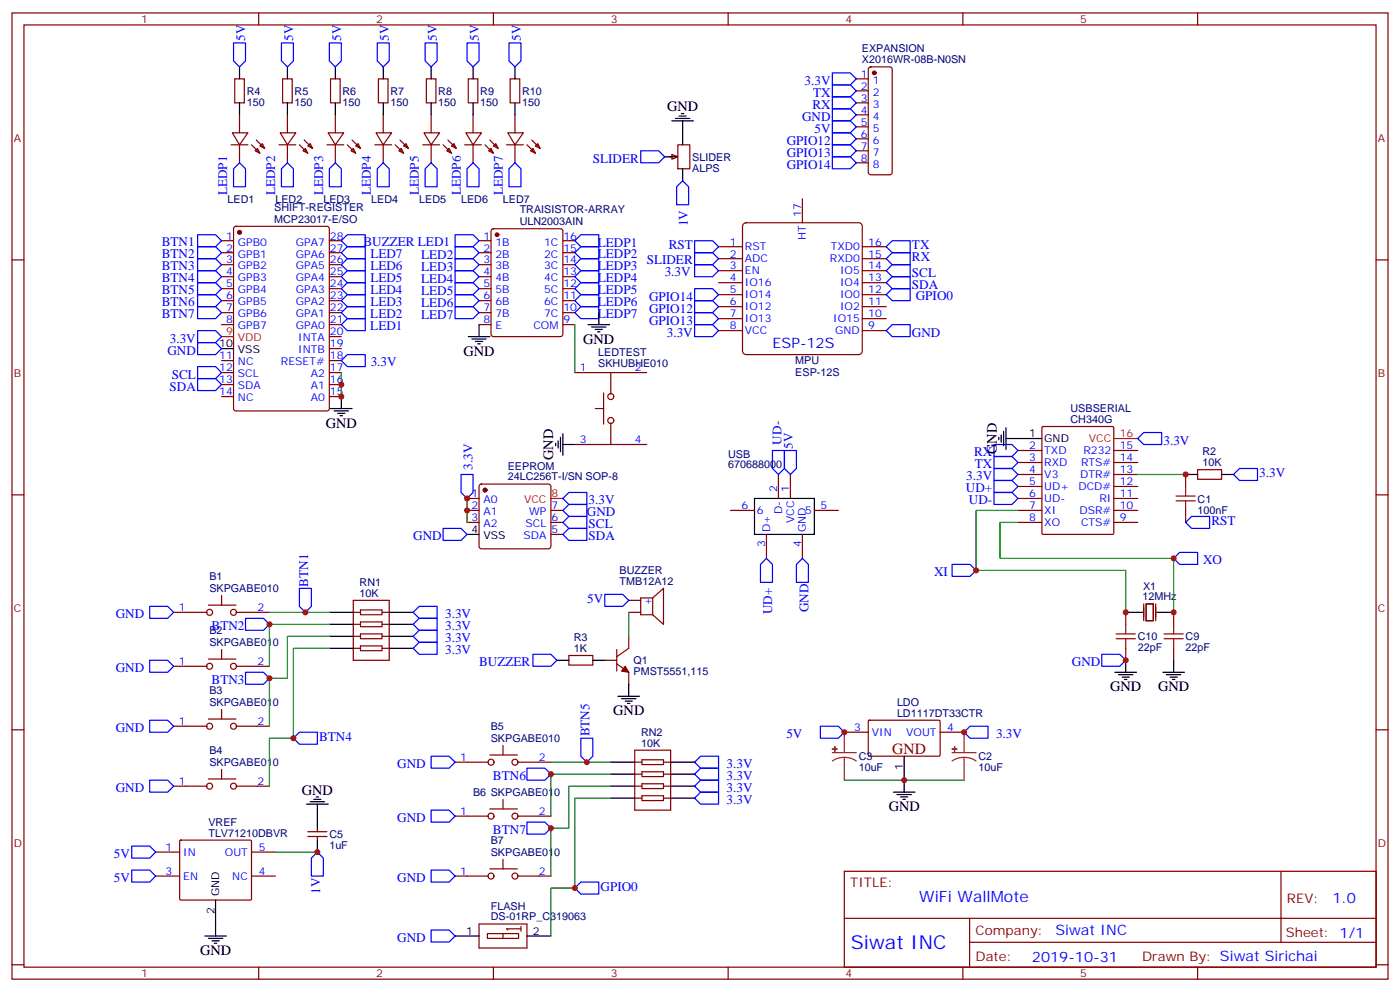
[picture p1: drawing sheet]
<svg xmlns="http://www.w3.org/2000/svg" width="412mm" height="292mm" viewBox="0 0 412 292" stroke-linecap="round" stroke-linejoin="round" font-family="sans-serif">
<g fill="none" stroke="#870000" stroke-width=".35">
<path d="M3.5 3.8h405.4v284.3h-405.4zM7.1 7.3h398.2v277.3h-398.2zM76.2 3.8v3.5M145.3 3.8v3.5M214.5 3.8v3.5M283.6 3.8v3.5M352.8 3.8v3.5M197.2 46.1h1.8M199.7 42.6h3.5v7.1h-3.5zM236.4 58.5v7M3.5 76.5h3.6M65.3 70.8h3.5"/>
<path d="M65.3 74.4h3.5M65.3 77.9h3.5M69 66.8l.5-.2h26.8l.7 .4v53.2l-.4 .7h-27.1l-.7-.4v-53.2zM97 70.8h3.5M97 74.4h3.5M97 77.9h3.5M141.1 70.8h3.5M141.1 74.4h3.5M141.1 77.9h3.5M144.9 67.5l.4-.2h19.8l.7 .4v30.7l-.5 .6-20 .1-.6-.5-.1-30.6zM165.8 70.8h3.5M165.8 74.4h3.5"/>
<path d="M165.8 77.9h3.5M211.7 72.6h7M211.7 76.1h7M211.7 79.7h7M219 66l.8-.5h33.1l.9 .5 .2 .6v36.7l-.5 .8-.6 .3h-33.1l-.9-.5-.2-.6v-36.7zM254 72.6h7.1M254 76.1h7.1M254 79.7h7.1M405.3 76.5h3.6M65.3 81.4h3.5M65.3 84.9h3.5M65.3 88.5h3.5"/>
<path d="M65.3 92h3.5M65.3 95.5h3.5M97 81.4h3.5M97 84.9h3.5M97 88.5h3.5M97 92h3.5M97 95.5h3.5M97 99.1h3.5M141.1 81.4h3.5M141.1 84.9h3.5M141.1 88.5h3.5M141.1 92h3.5"/>
<path d="M141.1 95.5h3.5M165.8 81.4h3.5M165.8 84.9h3.5M165.8 88.5h3.5M165.8 92h3.5M165.8 95.5h3.5M211.7 83.2h7M211.7 86.7h7M211.7 90.2h7M211.7 93.8h7M211.7 97.3h7M254 83.2h7.1"/>
<path d="M254 86.7h7.1M254 90.2h7.1M254 93.8h7.1M254 97.3h7.1M65.3 106.1h3.5M65.3 109.6h3.5M65.3 113.2h3.5M65.3 116.7h3.5M97 106.1h3.5M97 109.6h3.5M97 113.2h3.5M97 116.7h3.5"/>
<path d="M97 102.6h3.5M229.3 139.6v7.1M232.8 139.6v7.1M299.9 132.6h7M299.9 136.1h7M299.9 139.6h7M307 125.7l.3-.2h20.4l.3 .2 .1 31.2-.2 .3-20.6 .1-.3-.2zM328.1 132.6h7M328.1 136.1h7M328.1 139.6h7M349.2 139.6v3.6M352.8 138.2h7v2.8h-7z"/>
<path d="M3.5 145.6h3.6M137.6 146.7h3.5M137.6 150.2h3.5M137.6 153.7h3.5M141.3 142.7l.5-.2h19.8l.5 .2 .2 .5v17.6l-.3 .5-.4 .2h-19.8l-.5-.2-.2-.5v-17.6zM162.3 150.2h3.5M162.3 153.7h3.5M162.3 157.3h3.5M215.2 150.2h7M225.8 157.3v7M236.4 157.3v7M239.9 150.2h7"/>
<path d="M299.9 146.7h7M299.9 150.2h7M299.9 153.7h7M299.9 143.2h7M328.1 146.7h7M328.1 150.2h7M328.1 153.7h7M328.1 143.2h7M349.2 150.2v3.5M405.3 145.6h3.6M185.2 176.7h3.5M192.3 176l3.1-2.9v10.6l-3.1-2.8"/>
<path d="M192.3 176v4.9M192.3 176h-3.6v4.9h3.6M336.9 177.7v5M337.6 177.7h2.1v5h-2.1zM340.4 177.7v5M178.2 194.3h3.5M181.7 195.4l3.5 2.4v3.6M181.7 191.1v6.4M185.2 180.2h3.5M185.2 187.3v3.5l-3.5 2.5M331.6 180.2v3.5M331.6 190.8v3.5"/>
<path d="M345.7 180.2v3.5M345.7 190.8v3.5M3.5 214.8h3.6M405.3 214.8h3.6M248.7 256.4h156.6v28.2h-156.6zM377.3 256.4v20.9M248.7 270.2h156.5M285.6 277.3h119.6M285.6 270.2v14.2M3.5 283.9h3.6M76.2 284.6v3.5M145.3 284.6v3.5"/>
<path d="M214.5 284.6v3.5M283.6 284.6v3.5M352.8 284.6v3.5M405.3 283.9h3.6"/>
</g>
<g fill="#870000" stroke="#870000" stroke-width=".35">
<path d="M184.1 196.1l1.1 1.7-2.1-.3z"/>
<circle cx="70.6" cy="68.4" r=".53"/>
<circle cx="146.4" cy="69.1" r=".53"/>
<circle cx="142.9" cy="144.2" r=".53"/>
</g>
<path d="M65.3 99.1h3.5M328.1 129h7M162.3 146.7h3.5" fill="none" stroke="#f00" stroke-width=".35"/>
<path d="M65.3 102.6h3.5M299.9 129h7M349.2 139.6h3.6M359.8 139.6h3.6M137.6 157.3h3.5M222.2 146.7h17.7v10.6h-17.7zM331.6 180.2h4.9M340.8 180.2h4.9" fill="none" stroke="#000" stroke-width=".35"/>
<path d="M346.4 147.4h5.7M346.4 146h5.7M349.2 143.2v2.8M349.2 147.4v2.8M328.8 188h5.6M328.8 186.5h5.6M331.6 183.7v2.8M331.6 188v2.8M342.9 188h5.6M342.9 186.5h5.6M345.7 183.7v2.8M345.7 188v2.8" fill="none" stroke="#a10000" stroke-width=".35"/>
<path d="M197.9 45.4l1.8 .7-1.8 .7z" fill="#f0f0f0" stroke="#870000" stroke-width=".35"/>
<g fill="none" stroke="#000" stroke-width=".35">
<path d="M70.6 19.7v3.5M84.7 19.7v3.5M98.8 19.7v3.5M112.9 19.7v3.5M127 19.7v3.5M139.3 19.7v3.5M151.7 19.7v3.5M70.6 30.3v3.5M84.7 30.3v3.5M98.8 30.3v3.5M112.9 30.3v3.5M127 30.3v3.5"/>
<path d="M139.3 30.3v3.5M151.7 30.3v3.5M197.9 35.6h6.4M199 34.9h4.2M200 34.1h2.1M200.7 33.4h.7M201.1 35.6v7M195.8 46.1h3.5M201.1 49.7v3.5M137.9 99.1h6.4M139 99.8h4.2M141.1 95.5v3.6"/>
<path d="M173.2 95.5h6.4M174.3 96.2h4.2M175.3 96.9h2.1M176 97.6h.7M176.4 92v3.5M100.5 116.7v3.5M140.1 100.5h2.1M140.8 101.2h.7M97.4 120.2h6.3M98.4 120.9h4.3M99.5 121.6h2.1M100.2 122.3h.7"/>
<path d="M163.7 130.5v.7M164.4 129.8v2.1M165.1 128.7v4.2M165.8 130.8h3.5M165.8 127.6v6.4M294.2 128.7v.7M294.9 128v2.1M295.6 126.9v4.3M296.3 129h3.6M296.3 125.9v6.3M97 180.2h7.1M97 183.7h7.1"/>
<path d="M97 187.3h7.1M97 190.8h7.1M114.7 180.2h7M114.7 183.7h7M114.7 187.3h7M114.7 190.8h7M164 194.3h3.6M174.6 194.3h3.6M328.4 197.8h6.4M329.5 198.5h4.2M330.6 199.2h2.1M331.3 200h.7"/>
<path d="M331.6 194.3v3.5M342.5 197.8h6.4M343.6 198.5h4.2M344.7 199.2h2.1M345.4 200h.7M345.7 194.3v3.5M182 204.9h6.4M183.1 205.6h4.2M184.1 206.3h2.2M184.9 207h.7M185.2 201.4v3.5M90.3 236.6h6.4"/>
<path d="M91.4 235.9h4.2M92.4 235.2h2.1M93.1 234.5h.7M93.5 236.6v7.1M179.9 224.3h7.1M179.9 227.8h7.1M179.9 231.4h7.1M179.9 234.9h7.1M197.6 224.3h7M197.6 227.8h7M197.6 231.4h7M197.6 234.9h7"/>
<path d="M263.2 233.1h6.3M264.2 233.8h4.3M265.3 234.5h2.1M266 235.2h.7M266.3 222.5v10.6M93.5 247.2v3.6M60.3 275.4h6.4M61.4 276.2h4.2M62.4 276.9h2.2M63.1 277.6h.8M63.5 264.9v10.5M134.1 275.4h7"/>
<path d="M155.2 275.4h7.1"/>
</g>
<g fill="none" stroke="#870000" stroke-width=".35">
<path d="M256 19.9l.5-.2h5.6l.5 .2 .2 .5v30.3l-.2 .5-.5 .2h-5.6l-.5-.2-.2-.5v-30.3zM68.4 39.1h4.6l-2.4 3.5zM69.1 23.2h2.9v7.1h-2.9zM70.6 33.8v5.3M82.5 39.1h4.6l-2.4 3.5zM83.3 23.2h2.8v7.1h-2.8zM84.7 33.8v5.3M96.7 39.1h4.5l-2.4 3.5zM97.4 23.2h2.8v7.1h-2.8zM98.8 33.8v5.3M110.8 39.1h4.6l-2.5 3.5zM111.5 23.2h2.8v7.1h-2.8z"/>
<path d="M112.9 33.8v5.3M124.9 39.1h4.6l-2.5 3.5zM125.6 23.2h2.8v7.1h-2.8zM127 33.8v5.3M137.2 39.1h4.6l-2.5 3.5zM137.9 23.2h2.9v7.1h-2.9zM139.3 33.8v5.3M149.6 39.1h4.6l-2.5 3.5zM150.3 23.2h2.8v7.1h-2.8zM151.7 33.8v5.3M252.2 23.2h3.6M252.2 26.7h3.6"/>
<path d="M252.2 30.3h3.6M252.2 33.8h3.6M252.2 37.3h3.6M68.1 42.6h4.9M70.6 42.6v5.3M74.1 42.6l2.5 2.5M75.5 41.2l2.5 2.5M75.8 43.7l.8 1.4-1.5-.7zM76.6 43l.7-.7 .7 1.4zM82.2 42.6h4.9M84.7 42.6v5.3M88.2 42.6l2.5 2.5"/>
<path d="M89.6 41.2l2.5 2.5M90 43.7l.7 1.4-1.4-.7zM90.7 43l.7-.7 .7 1.4zM96.3 42.6h4.9M98.8 42.6v5.3M102.3 42.6l2.5 2.5M103.7 41.2l2.5 2.5M104.1 43.7l.7 1.4-1.4-.7zM104.8 43l.7-.7 .7 1.4zM110.4 42.6h5M112.9 42.6v5.3M116.4 42.6l2.5 2.5"/>
<path d="M117.8 41.2l2.5 2.5M118.2 43.7l.7 1.4-1.4-.7zM118.9 43l.7-.7 .7 1.4zM124.5 42.6h5M127 42.6v5.3M130.5 42.6l2.5 2.5M131.9 41.2l2.5 2.5M132.3 43.7l.7 1.4-1.4-.7zM133 43l.7-.7 .7 1.4zM136.9 42.6h4.9M139.3 42.6v5.3M142.9 42.6l2.4 2.5"/>
<path d="M143.9 44.4l.7-.7 .7 1.4zM144.3 41.2l2.5 2.5M145.3 43l.7-.7 .8 1.4zM149.2 42.6h5M151.7 42.6v5.3M155.2 42.6l2.5 2.5M156.6 41.2l2.5 2.5M157 43.7l.7 1.4-1.4-.7zM157.7 43l.7-.7 .7 1.4zM252.2 40.9h3.6M252.2 44.4h3.6M252.2 47.9h3.6"/>
<path d="M169.3 109.6h21.2M177.8 115.6v9.2M179.9 109.6v6.4M169.3 130.8h21.2M175.3 120.2h2.5M179.9 124.5v6.3M61.4 178.1h8.1M65.3 175.3v2.8M104.1 176.7h10.6v17.6h-10.6zM106.2 179.5h6.3v1.4h-6.3zM51.2 180.2h9.8M51.2 196.1h9.8"/>
<path d="M61.4 194h8.1M65.3 191.1v2.9M69.5 180.2h9.9M69.5 196.1h9.9M104.1 180.2h2.1M104.1 190.8h2.1M104.1 187.3h2.1M104.1 183.7h2.1M106.2 183h6.3v1.4h-6.3zM106.2 186.5h6.3v1.5h-6.3zM106.2 190.1h6.3v1.4h-6.3zM112.5 180.2h2.2"/>
<path d="M112.5 190.8h2.2M112.5 187.3h2.2M112.5 183.7h2.2M167.6 192.9h7v2.8h-7zM51.2 213.7h9.8M61.4 211.6h8.1M65.3 208.8v2.8M69.5 213.7h9.9M148.2 219.4v2.8M248.7 215.5h7.1M255.8 212.1l.3-.2 20.7 .1 .1 .3v10.1l-.3 .1h-20.7l-.1-.3zM276.9 215.5h7.1"/>
<path d="M51.2 231.4h9.8M61.4 229.2h8.1M65.3 226.4v2.8M69.5 231.4h9.9M134.1 224.3h9.8M144.3 238.1h8.1M144.3 222.2h8.1M148.2 235.2v2.9M152.4 224.3h9.9M187 231.4h2.1M187 224.3h2.1M187 234.9h2.1"/>
<path d="M187 220.8h10.6v17.6h-10.6zM187 227.8h2.1M189.1 223.6h6.3v1.4h-6.3zM189.1 227.1h6.3v1.4h-6.3zM189.1 230.6h6.3v1.5h-6.3zM189.1 234.2h6.3v1.4h-6.3zM195.4 231.4h2.2M195.4 224.3h2.2M195.4 234.9h2.2M195.4 227.8h2.2M45.9 257.8h7M45.9 250.8h7"/>
<path d="M53 247.4l.3-.2 20.6 .1 .2 .3-.1 17.1-.3 .2-20.6-.1-.2-.3zM74.1 257.8h7M74.1 250.8h7M90.7 246.2h5.6M90.7 244.8h5.6M93.5 243.7v1.1M93.5 246.2v1M134.1 257.8h9.8M134.1 240.2h9.8M144.3 255.7h8.1M148.2 252.9v2.8M152.4 257.8h9.9"/>
<path d="M152.4 240.2h9.9M141.1 271.9h14.1v7.1h-14.1zM143.6 274.7h9.2v1.5h-9.2zM148.2 274.7v1.5M153.5 273.3h-4.3l.4 .4M153.5 272.6v1.4"/>
<circle cx="179.9" cy="116.7" r=".88"/>
<circle cx="179.9" cy="123.8" r=".88"/>
<circle cx="61.7" cy="180.2" r=".88"/>
<circle cx="61.7" cy="196.1" r=".88"/>
<circle cx="68.8" cy="180.2" r=".88"/>
<circle cx="68.8" cy="196.1" r=".88"/>
<circle cx="61.7" cy="213.7" r=".88"/>
<circle cx="68.8" cy="213.7" r=".88"/>
<circle cx="61.7" cy="231.4" r=".88"/>
<circle cx="68.8" cy="231.4" r=".88"/>
<circle cx="144.6" cy="224.3" r=".88"/>
<circle cx="151.7" cy="224.3" r=".88"/>
<circle cx="144.6" cy="257.8" r=".88"/>
<circle cx="144.6" cy="240.2" r=".88"/>
<circle cx="151.7" cy="257.8" r=".88"/>
<circle cx="151.7" cy="240.2" r=".88"/>
</g>
<g fill="#8c2424" stroke="#8c2424" stroke-width=".35">
<path d="M280.5 220.4l1.4 .1z"/>
<path d="M281.2 219.7v1.4z"/>
<path d="M245.2 220.4l1.4 .1z"/>
<path d="M245.9 219.7v1.4z"/>
</g>
<path d="M248.7 215.5v6M284 215.5v6M245.2 221.5h7M248.7 222.9l1.9 .2 1.6 .8M248.7 222.9l-1.8 .2-1.7 .8M248.7 222.9v6.7M280.5 221.5h7M284 222.9l1.8 .2 1.7 .8M284 222.9l-1.9 .2-1.6 .8M284 222.9v6.7" fill="none" stroke="#8c2424" stroke-width=".35"/>
<circle cx="257.5" cy="21.4" r=".53" fill="#870000" stroke="#870000" stroke-width=".35"/>
<g fill="none" stroke="#00f" stroke-width=".35">
<path d="M68.8 12.6h3.5v5.3l-1.7 1.8-1.8-1.8zM82.9 12.6h3.5v5.3l-1.7 1.8-1.8-1.8zM97 12.6h3.5v5.3l-1.7 1.8-1.8-1.8zM111.1 12.6h3.6v5.3l-1.8 1.8-1.8-1.8zM125.2 12.6h3.6v5.3l-1.8 1.8-1.8-1.8zM137.6 12.6h3.5v5.3l-1.8 1.8-1.7-1.8zM149.9 12.6h3.6v5.3l-1.8 1.8-1.8-1.8zM245.2 21.4h5.3l1.7 1.8-1.7 1.8h-5.3zM245.2 25h5.3l1.7 1.7-1.7 1.8h-5.3zM245.2 28.5h5.3l1.7 1.8-1.7 1.7h-5.3zM245.2 32h5.3l1.7 1.8-1.7 1.8h-5.3zM245.2 35.6h5.3l1.7 1.7-1.7 1.8h-5.3z"/>
<path d="M245.2 39.1h5.3l1.7 1.8-1.7 1.7h-5.3zM70.6 47.9l1.7 1.8v5.3h-3.5v-5.3zM84.7 47.9l1.7 1.8v5.3h-3.5v-5.3zM98.8 47.9l1.7 1.8v5.3h-3.5v-5.3zM111.1 49.7l1.8-1.8 1.8 1.8v5.3h-3.6zM127 47.9l1.8 1.8v5.3h-3.6v-5.3zM139.3 47.9l1.8 1.8v5.3h-3.5v-5.3zM151.7 47.9l1.8 1.8v5.3h-3.6v-5.3zM188.7 44.4h5.3l1.8 1.7-1.8 1.8h-5.3zM201.1 53.2l1.7 1.8v5.3h-3.5v-5.3zM245.2 42.6h5.3l1.7 1.8-1.7 1.7h-5.3zM245.2 46.1h5.3l1.7 1.8-1.7 1.8h-5.3z"/>
<path d="M58.2 69.1h5.3l1.8 1.7-1.8 1.8h-5.3zM58.2 72.6h5.3l1.8 1.8-1.8 1.7h-5.3zM58.2 76.1h5.3l1.8 1.8-1.8 1.8h-5.3zM58.2 79.7h5.3l1.8 1.7-1.8 1.8h-5.3zM102.3 79.7h5.3v3.5h-5.3l-1.8-1.8zM102.3 76.1h5.3v3.6h-5.3l-1.8-1.8zM102.3 72.6h5.3v3.5h-5.3l-1.8-1.7zM102.3 69.1h5.3v3.5h-5.3l-1.8-1.8zM134.1 69.1h5.2l1.8 1.7-1.8 1.8h-5.2zM134.1 72.6h5.2l1.8 1.8-1.8 1.7h-5.2zM134.1 76.1h5.2l1.8 1.8-1.8 1.8h-5.2zM134.1 79.7h5.2l1.8 1.7-1.8 1.8h-5.2z"/>
<path d="M171.1 69.1h5.3v3.5h-5.3l-1.8-1.8zM171.1 72.6h5.3v3.5h-5.3l-1.8-1.7zM171.1 76.1h5.3v3.6h-5.3l-1.8-1.8zM171.1 79.7h5.3v3.5h-5.3l-1.8-1.8zM204.6 70.8h5.3l1.8 1.8-1.8 1.8h-5.3zM204.6 77.9h5.3l1.8 1.8-1.8 1.7h-5.3zM204.6 74.4h5.3l1.8 1.7-1.8 1.8h-5.3zM261.1 72.6l1.7-1.8h5.3v3.6h-5.3zM262.8 77.9h5.3v3.5h-5.3l-1.7-1.7zM262.8 74.4h5.3v3.5h-5.3l-1.7-1.8zM58.2 97.3h5.3l1.8 1.8-1.8 1.7h-5.3zM58.2 83.2h5.3l1.8 1.7-1.8 1.8h-5.3z"/>
<path d="M58.2 86.7h5.3l1.8 1.8-1.8 1.7h-5.3zM58.2 90.2h5.3l1.8 1.8-1.8 1.8h-5.3zM102.3 93.8h5.3v3.5h-5.3l-1.8-1.8zM102.3 90.2h5.3v3.6h-5.3l-1.8-1.8zM102.3 86.7h5.3v3.5h-5.3l-1.8-1.7zM102.3 83.2h5.3v3.5h-5.3l-1.8-1.8zM134.1 83.2h5.2l1.8 1.7-1.8 1.8h-5.2zM134.1 86.7h5.2l1.8 1.8-1.8 1.7h-5.2zM134.1 90.2h5.2l1.8 1.8-1.8 1.8h-5.2zM171.1 83.2h5.3v3.5h-5.3l-1.8-1.8zM171.1 86.7h5.3v3.5h-5.3l-1.8-1.7zM171.1 90.2h5.3v3.6h-5.3l-1.8-1.8z"/>
<path d="M204.6 95.5h5.3l1.8 1.8-1.8 1.8h-5.3zM204.6 92h5.3l1.8 1.8-1.8 1.7h-5.3zM204.6 88.5h5.3l1.8 1.7-1.8 1.8h-5.3zM204.6 84.9h5.3l1.8 1.8-1.8 1.8h-5.3zM262.8 81.4h5.3v3.5h-5.3l-1.7-1.7zM262.8 95.5h5.3v3.6h-5.3l-1.7-1.8zM262.8 84.9h5.3v3.6h-5.3l-1.7-1.8zM58.2 107.9h5.3l1.8 1.7-1.8 1.8h-5.3zM58.2 111.4h5.3l1.8 1.8-1.8 1.7h-5.3zM58.2 100.8h5.3l1.8 1.8-1.8 1.8h-5.3zM102.3 104.4h5.3v3.5h-5.3l-1.8-1.8zM135.8 139.6h3.5v5.3l-1.7 1.8-1.8-1.8z"/>
<path d="M227.5 132.6h3.6v5.3l-1.8 1.7-1.8-1.7zM231.1 132.6h3.5v5.3l-1.8 1.7-1.7-1.7zM292.8 137.9h5.3l1.8 1.7-1.8 1.8h-5.3zM292.8 130.8h5.3l1.8 1.8-1.8 1.7h-5.3zM292.8 134.3h5.3l1.8 1.8-1.8 1.8h-5.3zM336.9 127.3h5.3v3.5h-5.3l-1.8-1.8zM365.1 137.9h5.3v3.5h-5.3l-1.7-1.8zM130.5 155.5h5.3l1.8 1.8-1.8 1.7h-5.3zM167.6 155.5h5.3v3.5h-5.3l-1.8-1.7zM167.6 152h5.3v3.5h-5.3l-1.8-1.8zM167.6 144.9h5.3v3.5h-5.3l-1.8-1.7zM167.6 148.4h5.3v3.6h-5.3l-1.8-1.8z"/>
<path d="M292.8 144.9h5.3l1.8 1.8-1.8 1.7h-5.3zM292.8 141.4h5.3l1.8 1.8-1.8 1.7h-5.3zM349.2 153.7l1.8-1.7h5.3v3.5h-5.3zM44.1 178.4h5.3l1.8 1.8-1.8 1.8h-5.3zM88.2 173.1h3.5v5.3l-1.7 1.8-1.8-1.8zM178.2 174.9h5.2l1.8 1.8-1.8 1.7h-5.2zM225.8 164.3l1.7 1.8v5.3h-3.5v-5.3zM236.4 164.3l1.7 1.8v5.3h-3.5v-5.3zM280.5 166.1h5.3l1.7 1.8-1.7 1.7h-5.3zM345.7 164.3l1.8-1.7h5.3v3.5h-5.3zM44.1 194.3h5.3l1.8 1.8-1.8 1.7h-5.3zM72.3 182h5.3l1.8 1.7-1.8 1.8h-5.3z"/>
<path d="M72.3 197.8h5.3l1.8 1.8-1.8 1.8h-5.3zM121.7 180.2l1.8-1.8h5.3v3.6h-5.3zM123.5 182h5.3v3.5h-5.3l-1.8-1.8zM123.5 185.5h5.3v3.5h-5.3l-1.8-1.7zM123.5 189h5.3v3.5h-5.3l-1.8-1.7zM157 192.5h5.3l1.7 1.8-1.7 1.8h-5.3zM324.6 192.5h5.2l1.8 1.8-1.8 1.8h-5.2zM44.1 211.9h5.3l1.8 1.8-1.8 1.8h-5.3zM86.4 217.2l1.8-1.7h5.3v3.5h-5.3zM171.1 217.2h3.5v5.3l-1.7 1.8-1.8-1.8zM241.7 213.7h5.2l1.8 1.8-1.8 1.7h-5.2zM285.8 213.7h5.2v3.5h-5.2l-1.8-1.7z"/>
<path d="M44.1 229.6h5.3l1.8 1.8-1.8 1.7h-5.3zM127 238.4h5.3l1.8 1.8-1.8 1.7h-5.3zM127 222.5h5.3l1.8 1.8-1.8 1.8h-5.3zM155.2 226.1h5.3l1.8 1.7-1.8 1.8h-5.3zM206.4 233.1h5.3v3.5h-5.3l-1.8-1.7zM206.4 229.6h5.3v3.5h-5.3l-1.8-1.7zM206.4 226.1h5.3v3.5h-5.3l-1.8-1.8zM206.4 222.5h5.3v3.6h-5.3l-1.8-1.8zM38.8 249h5.3l1.8 1.8-1.8 1.7h-5.3zM38.8 256h5.3l1.8 1.8-1.8 1.8h-5.3zM91.7 252.5l1.8-1.7 1.7 1.7v5.3h-3.5zM127 256h5.3l1.8 1.8-1.8 1.8h-5.3z"/>
<path d="M155.2 241.9h5.3l1.8 1.8-1.8 1.8h-5.3zM127 273.7h5.3l1.8 1.7-1.8 1.8h-5.3zM169.3 261.3l1.8-1.7h5.3v3.5h-5.3z"/>
</g>
<g fill="none" stroke="#008700" stroke-width=".35">
<path d="M169.3 95.5v14.1M100.5 109.6v7.1M335.1 139.6h14.1M137.6 146.7v7M299.9 153.7h-5.3v10.6h51.1v15.9M299.9 150.2h-12.4v17.7h44.1v12.3M79.4 180.2h17.6M97 183.7h-17.6v12.4M97 187.3h-12.3v12.3h-5.3v14.1M97 190.8h-10.6v26.4h-7v14.2M185.2 180.2v7.1M162.3 224.3h17.6"/>
<path d="M179.9 234.9h-10.6v26.4h-7v14.1M179.9 231.4h-12.3v12.3h-5.3v14.1M179.9 227.8h-17.6v12.4M248.7 229.6h35.3M81.1 250.8h12.4"/>
</g>
<g fill="#c00">
<circle cx="137.6" cy="146.7" r=".88"/>
<circle cx="248.7" cy="215.5" r=".88"/>
<circle cx="284" cy="215.5" r=".88"/>
<circle cx="79.4" cy="199.6" r=".88"/>
<circle cx="90" cy="180.2" r=".88"/>
<circle cx="331.6" cy="194.3" r=".88"/>
<circle cx="349.3" cy="139.6" r=".88"/>
<circle cx="345.7" cy="164.3" r=".88"/>
<circle cx="331.6" cy="180.2" r=".88"/>
<circle cx="345.7" cy="180.2" r=".88"/>
<circle cx="287.5" cy="167.9" r=".88"/>
<circle cx="100.5" cy="113.2" r=".88"/>
<circle cx="100.5" cy="116.7" r=".88"/>
<circle cx="79.4" cy="183.7" r=".88"/>
<circle cx="86.4" cy="217.2" r=".88"/>
<circle cx="162.3" cy="227.8" r=".88"/>
<circle cx="172.9" cy="224.3" r=".88"/>
<circle cx="162.3" cy="243.7" r=".88"/>
<circle cx="266.3" cy="229.6" r=".88"/>
<circle cx="169.3" cy="261.3" r=".88"/>
<circle cx="137.6" cy="150.2" r=".88"/>
<circle cx="93.5" cy="250.8" r=".88"/>
</g>
<text font-size="5.6" fill="#00f" x="250.6" y="279.4">Siwat INC</text>
<text font-size="4.6" fill="#800" x="262.8" y="221.8">GND</text>
<text font-size="4.6" fill="#00f" x="270.8" y="265.4">WiFi WallMote</text>
<g font-size="4.2">
<text x="196.5" y="32.7">GND</text>
<text x="171.8" y="101.2">GND</text>
<text x="136.5" y="104.7">GND</text>
<text x="96" y="125.9">GND</text>
<text x="162.9" y="135.4" transform="rotate(-90 162.9 135.4)">GND</text>
<text x="293.6" y="133.6" transform="rotate(-90 293.6 133.6)">GND</text>
<text x="327" y="203.4">GND</text>
<text x="341.1" y="203.4">GND</text>
<text x="180.6" y="210.5">GND</text>
<text x="88.9" y="233.9">GND</text>
<text x="261.8" y="238.8">GND</text>
<text x="58.9" y="281.1">GND</text>
</g>
<text font-size="4.2" fill="#00c" x="227.5" y="102.3">ESP-12S</text>
<g font-size="4.2" fill="#00f">
<text x="392.5" y="265.7">1.0</text>
<text x="310.9" y="275.2">Siwat INC</text>
<text x="304" y="283">2019-10-31</text>
</g>
<g font-size="3.9" fill="#00f">
<text x="72.2" y="12" transform="rotate(-90 72.2 12)">5V</text>
<text x="86.3" y="12" transform="rotate(-90 86.3 12)">5V</text>
<text x="100.5" y="12" transform="rotate(-90 100.5 12)">5V</text>
<text x="114.6" y="12" transform="rotate(-90 114.6 12)">5V</text>
<text x="128.7" y="12" transform="rotate(-90 128.7 12)">5V</text>
<text x="141" y="12" transform="rotate(-90 141 12)">5V</text>
<text x="153.4" y="12" transform="rotate(-90 153.4 12)">5V</text>
<text x="237" y="25">3.3V</text>
<text x="239.5" y="28.5">TX</text>
<text x="236.3" y="35.6">GND</text>
<text x="239.3" y="32">RX</text>
<text x="239.9" y="39.1">5V</text>
<text x="174.6" y="47.8">SLIDER</text>
<text x="231.8" y="42.6">GPIO12</text>
<text x="231.8" y="46.1">GPIO13</text>
<text x="231.8" y="49.7">GPIO14</text>
<text x="66.9" y="57.5" transform="rotate(-90 66.9 57.5)">LEDP1</text>
<text x="81.1" y="57.5" transform="rotate(-90 81.1 57.5)">LEDP2</text>
<text x="95.2" y="57.5" transform="rotate(-90 95.2 57.5)">LEDP3</text>
<text x="109.3" y="57.5" transform="rotate(-90 109.3 57.5)">LEDP4</text>
<text x="123.4" y="57.5" transform="rotate(-90 123.4 57.5)">LEDP5</text>
<text x="135.7" y="57.5" transform="rotate(-90 135.7 57.5)">LEDP6</text>
<text x="148.1" y="57.5" transform="rotate(-90 148.1 57.5)">LEDP7</text>
<text x="202.7" y="66.6" transform="rotate(-90 202.7 66.6)">1V</text>
<text x="47.6" y="72.4">BTN1</text>
<text x="47.6" y="75.9">BTN2</text>
<text x="107" y="72.3">BUZZER LED1</text>
<text x="109.1" y="75.9">LED7</text>
<text x="124.1" y="76.1">LED2</text>
<text x="176.1" y="72.5">LEDP1</text>
<text x="176.1" y="76.1">LEDP2</text>
<text x="190.5" y="77.8">SLIDER</text>
<text x="197" y="73.4">RST</text>
<text x="268.6" y="73.4">TX</text>
<text x="268.6" y="76.9">RX</text>
<text x="47.6" y="79.5">BTN3</text>
<text x="47.6" y="83">BTN4</text>
<text x="109.1" y="83">LED5</text>
<text x="109.1" y="79.5">LED6</text>
<text x="124.1" y="79.7">LED3</text>
<text x="124.1" y="83.2">LED4</text>
<text x="176.1" y="79.6">LEDP3</text>
<text x="176.1" y="83.1">LEDP4</text>
<text x="195.8" y="81.3">3.3V</text>
<text x="268.6" y="81.4">SCL</text>
<text x="47.6" y="86.5">BTN5</text>
<text x="109.1" y="86.5">LED4</text>
<text x="124.1" y="86.7">LED5</text>
<text x="176.1" y="86.7">LEDP5</text>
<text x="191.2" y="88.5">GPIO14</text>
<text x="268.6" y="84.9">SDA</text>
<text x="269.8" y="88.4">GPIO0</text>
<text x="47.6" y="90.1">BTN6</text>
<text x="47.6" y="93.6">BTN7</text>
<text x="109.1" y="93.6">LED2</text>
<text x="109.1" y="90.1">LED3</text>
<text x="124.1" y="90.3">LED6</text>
<text x="124.1" y="93.8">LED7</text>
<text x="176.1" y="90.2">LEDP6</text>
<text x="176.1" y="93.7">LEDP7</text>
<text x="191.2" y="95.5">GPIO13</text>
<text x="191.2" y="92">GPIO12</text>
<text x="50" y="100.8">3.3V</text>
<text x="109.1" y="97.1">LED1</text>
<text x="196.4" y="99.1">3.3V</text>
<text x="268.6" y="99.1">GND</text>
<text x="49.3" y="104.4">GND</text>
<text x="109.2" y="107.7">3.3V</text>
<text x="50.6" y="111.4">SCL</text>
<text x="50" y="114.9">SDA</text>
<text x="230.2" y="130.8" transform="rotate(-90 230.2 130.8)">UD-</text>
<text x="342.7" y="130.8">3.3V</text>
<text x="233.6" y="132" transform="rotate(-90 233.6 132)">5V</text>
<text x="286.9" y="134.3">RX</text>
<text x="287.1" y="137.9">TX</text>
<text x="139.2" y="138.3" transform="rotate(-90 139.2 138.3)">3.3V</text>
<text x="284.6" y="141.4">3.3V</text>
<text x="370.9" y="140.4">3.3V</text>
<text x="173.4" y="148.4">3.3V</text>
<text x="284.5" y="144.9">UD+</text>
<text x="285.4" y="148.4">UD-</text>
<text x="172.9" y="151.8">GND</text>
<text x="173.4" y="155.5">SCL</text>
<text x="356.8" y="154.5">RST</text>
<text x="121.7" y="158.9">GND</text>
<text x="173.4" y="159">SDA</text>
<text x="354.4" y="165.9">XO</text>
<text x="90.7" y="172.6" transform="rotate(-90 90.7 172.6)">BTN1</text>
<text x="275.2" y="169.5">XI</text>
<text x="173" y="177.4">5V</text>
<text x="34.1" y="182">GND</text>
<text x="62.3" y="185.5">BTN2</text>
<text x="131.1" y="182">3.3V</text>
<text x="131.1" y="185.5">3.3V</text>
<text x="227.4" y="180.8" transform="rotate(-90 227.4 180.8)">UD+</text>
<text x="238.1" y="180.2" transform="rotate(-90 238.1 180.2)">GND</text>
<text x="131.1" y="189">3.3V</text>
<text x="34.1" y="197.8">GND</text>
<text x="131.1" y="192.6">3.3V</text>
<text x="141.1" y="196">BUZZER</text>
<text x="315.7" y="196">GND</text>
<text x="62.3" y="201.4">BTN3</text>
<text x="34.1" y="215.5">GND</text>
<text x="94" y="218">BTN4</text>
<text x="173.6" y="216.7" transform="rotate(-90 173.6 216.7)">BTN5</text>
<text x="231.7" y="217.3">5V</text>
<text x="293.4" y="217.3">3.3V</text>
<text x="117" y="226.1">GND</text>
<text x="214" y="226.1">3.3V</text>
<text x="34.1" y="233.1">GND</text>
<text x="145.2" y="229.6">BTN6</text>
<text x="214" y="233.1">3.3V</text>
<text x="214" y="229.6">3.3V</text>
<text x="214" y="236.7">3.3V</text>
<text x="117" y="241.9">GND</text>
<text x="145.2" y="245.5">BTN7</text>
<text x="33.5" y="252.5">5V</text>
<text x="33.5" y="259.6">5V</text>
<text x="94.3" y="263" transform="rotate(-90 94.3 263)">1V</text>
<text x="117" y="259.6">GND</text>
<text x="176.9" y="262.1">GPIO0</text>
<text x="117" y="277.2">GND</text>
</g>
<g font-size="3.9" fill="#800">
<text x="250.5" y="261">TITLE:</text>
<text x="379.1" y="265.7">REV:</text>
<text x="287.4" y="275.2">Company:</text>
<text x="378.7" y="275.8">Sheet: 1/1</text>
<text x="287.4" y="282.9">Date:</text>
<text x="336.4" y="282.9">Drawn By: Siwat Sirichai</text>
</g>
<g font-size="3.2" fill="#800">
<text x="41.6" y="6.8">1</text>
<text x="110.8" y="6.8">2</text>
<text x="179.9" y="6.8">3</text>
<text x="249.1" y="6.8">4</text>
<text x="318.2" y="6.8">5</text>
<text x="4.1" y="41.9">A</text>
<text x="405.9" y="41.9">A</text>
<text x="4.1" y="111.1">B</text>
<text x="405.9" y="111.1">B</text>
<text x="4.1" y="180.2">C</text>
<text x="405.9" y="180.2">C</text>
<text x="4.1" y="249.3">D</text>
<text x="405.9" y="249.3">D</text>
<text x="41.6" y="287.6">1</text>
<text x="110.8" y="287.6">2</text>
<text x="179.9" y="287.6">3</text>
<text x="249.1" y="287.6">4</text>
<text x="318.2" y="287.6">5</text>
</g>
<g font-size="3.2" fill="#000080">
<text x="253.9" y="15.4">EXPANSION</text>
<text x="253.9" y="18.6">X2016WR-08B-N0SN</text>
<text x="72.7" y="27.9">R4</text>
<text x="86.8" y="27.9">R5</text>
<text x="100.9" y="27.9">R6</text>
<text x="115" y="27.9">R7</text>
<text x="129.1" y="27.9">R8</text>
<text x="141.5" y="27.9">R9</text>
<text x="153.8" y="27.9">R10</text>
<text x="72.7" y="31.1">150</text>
<text x="86.8" y="31.1">150</text>
<text x="100.9" y="31.1">150</text>
<text x="115" y="31.1">150</text>
<text x="129.1" y="31.1">150</text>
<text x="141.5" y="31.1">150</text>
<text x="153.8" y="31.1">150</text>
<text x="203.9" y="47.3">SLIDER</text>
<text x="203.9" y="50.5">ALPS</text>
<text x="67" y="59.7">LED1</text>
<text x="81.1" y="59.7">LED2</text>
<text x="95.2" y="59.7">LED3</text>
<text x="109.4" y="59.7">LED4</text>
<text x="123.5" y="59.7">LED5</text>
<text x="135.8" y="59.7">LED6</text>
<text x="148.2" y="59.7">LED7</text>
<text x="80.8" y="65.5">MCP23017-E/SO</text>
<text x="80.8" y="62.1">SHIFT-REGISTER</text>
<text x="153.1" y="62.8">TRAISISTOR-ARRAY</text>
<text x="153.1" y="66.3">ULN2003AIN</text>
<text x="176.2" y="107.9">SKHUBHE010</text>
<text x="176.2" y="104.7">LEDTEST</text>
<text x="234.3" y="107.1">MPU</text>
<text x="234.3" y="110.5">ESP-12S</text>
<text x="315.3" y="124.5">CH340G</text>
<text x="315.3" y="121.3">USBSERIAL</text>
<text x="214.5" y="137.9">670688000</text>
<text x="214.5" y="134.7">USB</text>
<text x="354.2" y="137.2">10K</text>
<text x="354.2" y="133.9">R2</text>
<text x="149.6" y="141.4">24LC256T-I/SN SOP-8</text>
<text x="149.6" y="138.2">EEPROM</text>
<text x="352.8" y="147.9">C1</text>
<text x="352.8" y="151.1">100nF</text>
<text x="61.7" y="170.8">B1</text>
<text x="105.9" y="172.4">RN1</text>
<text x="182.5" y="172.1">TMB12A12</text>
<text x="182.5" y="168.9">BUZZER</text>
<text x="336.7" y="173.6">X1</text>
<text x="61.7" y="174.2">SKPGABE010</text>
<text x="105.9" y="175.6">10K</text>
<text x="336.6" y="176.7">12MHz</text>
<text x="61.7" y="190.1">SKPGABE010</text>
<text x="61.7" y="186.6">B2</text>
<text x="169" y="191.8">1K</text>
<text x="169" y="188.6">R3</text>
<text x="335.1" y="191.6">22pF</text>
<text x="335.1" y="188.4">C10</text>
<text x="349.2" y="191.6">22pF</text>
<text x="349.2" y="188.4">C9</text>
<text x="186.6" y="195.5">Q1</text>
<text x="186.6" y="198.7">PMST5551,115</text>
<text x="61.7" y="207.7">SKPGABE010</text>
<text x="61.7" y="204.3">B3</text>
<text x="264.2" y="207.7">LDO</text>
<text x="144.6" y="214.8">B5</text>
<text x="264.2" y="210.9">LD1117DT33CTR</text>
<text x="61.7" y="221.9">B4</text>
<text x="144.6" y="218.3">SKPGABE010</text>
<text x="188.8" y="219.7">10K</text>
<text x="188.8" y="216.5">RN2</text>
<text x="61.7" y="225.4">SKPGABE010</text>
<text x="252.9" y="226.9">10uF</text>
<text x="252.9" y="223.7">C3</text>
<text x="288.2" y="226.9">10uF</text>
<text x="288.2" y="223.7">C2</text>
<text x="139.3" y="234.3">B6 SKPGABE010</text>
<text x="61.4" y="243">VREF</text>
<text x="61.4" y="246.2">TLV71210DBVR</text>
<text x="97" y="249.8">1uF</text>
<text x="97" y="246.6">C5</text>
<text x="144.6" y="251.8">SKPGABE010</text>
<text x="144.6" y="248.4">B7</text>
<text x="144.6" y="267.7">FLASH</text>
<text x="144.6" y="270.9">DS-01RP_C319063</text>
</g>
<g font-size="3.2" fill="#00f">
<text x="253.6" y="22.9">1</text>
<text x="253.6" y="26.4">2</text>
<text x="253.6" y="29.9">3</text>
<text x="257.1" y="24.6">1</text>
<text x="257.1" y="28.2">2</text>
<text x="253.6" y="33.4">4</text>
<text x="257.1" y="31.7">3</text>
<text x="257.1" y="35.2">4</text>
<text x="253.6" y="37">5</text>
<text x="253.6" y="40.5">6</text>
<text x="257.1" y="38.7">5</text>
<text x="253.6" y="44">7</text>
<text x="253.6" y="47.6">8</text>
<text x="257.1" y="42.3">6</text>
<text x="257.1" y="45.8">7</text>
<text x="257.1" y="49.3">8</text>
<text x="236" y="63.8" transform="rotate(-90 236 63.8)">17</text>
<text x="66.6" y="70.5">1</text>
<text x="97.2" y="70.5">28</text>
<text x="142.4" y="70.5">1</text>
<text x="166" y="70.5">16</text>
<text x="237.4" y="70.6" transform="rotate(-90 237.4 70.6)">HT</text>
<text x="66.6" y="74">2</text>
<text x="66.6" y="77.5">3</text>
<text x="70.1" y="72.2">GPB0</text>
<text x="70.1" y="75.8">GPB1</text>
<text x="87.2" y="75.8">GPA6</text>
<text x="87.2" y="72.2">GPA7</text>
<text x="97.2" y="77.5">26</text>
<text x="97.2" y="74">27</text>
<text x="142.4" y="74">2</text>
<text x="142.4" y="77.5">3</text>
<text x="145.9" y="72.2">1B</text>
<text x="145.9" y="75.8">2B</text>
<text x="160.3" y="75.8">2C</text>
<text x="160.3" y="72.2">1C</text>
<text x="166" y="77.5">14</text>
<text x="166" y="74">15</text>
<text x="214.9" y="72.2">1</text>
<text x="214.9" y="75.8">2</text>
<text x="219.4" y="73.7">RST</text>
<text x="219.4" y="77.2">ADC</text>
<text x="244.5" y="77.2">RXD0</text>
<text x="244.7" y="73.7">TXD0</text>
<text x="255.8" y="75.8">15</text>
<text x="255.8" y="72.2">16</text>
<text x="66.6" y="81.1">4</text>
<text x="70.1" y="79.3">GPB2</text>
<text x="70.1" y="82.8">GPB3</text>
<text x="87.2" y="82.8">GPA4</text>
<text x="87.2" y="79.3">GPA5</text>
<text x="97.2" y="81.1">25</text>
<text x="142.4" y="81.1">4</text>
<text x="145.9" y="79.3">3B</text>
<text x="145.9" y="82.8">4B</text>
<text x="160.3" y="82.8">4C</text>
<text x="160.3" y="79.3">3C</text>
<text x="166" y="81.1">13</text>
<text x="214.9" y="79.3">3</text>
<text x="214.9" y="82.8">4</text>
<text x="219.4" y="80.7">EN</text>
<text x="247.4" y="80.7">IO5</text>
<text x="255.8" y="82.8">13</text>
<text x="255.8" y="79.3">14</text>
<text x="66.6" y="84.6">5</text>
<text x="66.6" y="88.1">6</text>
<text x="70.1" y="86.4">GPB4</text>
<text x="70.1" y="89.9">GPB5</text>
<text x="87.2" y="89.9">GPA2</text>
<text x="87.2" y="86.4">GPA3</text>
<text x="97.2" y="88.1">23</text>
<text x="97.2" y="84.6">24</text>
<text x="142.4" y="84.6">5</text>
<text x="142.4" y="88.1">6</text>
<text x="145.9" y="86.4">5B</text>
<text x="145.9" y="89.9">6B</text>
<text x="160.3" y="89.9">6C</text>
<text x="160.3" y="86.4">5C</text>
<text x="166" y="88.1">11</text>
<text x="166" y="84.6">12</text>
<text x="214.9" y="86.4">5</text>
<text x="214.9" y="89.9">6</text>
<text x="219.4" y="84.2">IO16</text>
<text x="219.4" y="87.8">IO14</text>
<text x="247.4" y="87.8">IO0</text>
<text x="247.4" y="84.2">IO4</text>
<text x="255.8" y="89.9">11</text>
<text x="255.8" y="86.4">12</text>
<text x="66.6" y="91.7">7</text>
<text x="66.6" y="95.2">8</text>
<text x="70.1" y="93.4">GPB6</text>
<text x="87.2" y="93.4">GPA1</text>
<text x="97.2" y="95.2">21</text>
<text x="97.2" y="91.7">22</text>
<text x="142.4" y="91.7">7</text>
<text x="142.4" y="95.2">8</text>
<text x="145.9" y="93.4">7B</text>
<text x="160.3" y="93.4">7C</text>
<text x="166" y="95.2">9</text>
<text x="166" y="91.7">10</text>
<text x="214.9" y="93.4">7</text>
<text x="219.4" y="91.3">IO12</text>
<text x="219.4" y="94.8">IO13</text>
<text x="245.4" y="94.8">IO15</text>
<text x="247.4" y="91.3">IO2</text>
<text x="255.8" y="93.4">10</text>
<text x="70.1" y="96.9">GPB7</text>
<text x="87.2" y="96.9">GPA0</text>
<text x="87.9" y="100.5">INTA</text>
<text x="97.2" y="98.7">20</text>
<text x="145.9" y="96.9">E</text>
<text x="157.1" y="96.9">COM</text>
<text x="214.9" y="96.9">8</text>
<text x="219.4" y="98.4">VCC</text>
<text x="246" y="98.4">GND</text>
<text x="255.8" y="96.9">9</text>
<text x="64.6" y="105.8">11</text>
<text x="70.1" y="107.5">NC</text>
<text x="82.8" y="107.5">RESET#</text>
<text x="87.9" y="104">INTB</text>
<text x="97.2" y="105.8">18</text>
<text x="97.2" y="102.2">19</text>
<text x="64.6" y="109.3">12</text>
<text x="64.6" y="112.8">13</text>
<text x="70.1" y="111.1">SCL</text>
<text x="91.5" y="111.1">A2</text>
<text x="97.2" y="112.8">16</text>
<text x="97.2" y="109.3">17</text>
<text x="170.8" y="109.3">1</text>
<text x="187" y="109.3">2</text>
<text x="64.6" y="116.3">14</text>
<text x="70.1" y="114.6">SDA</text>
<text x="70.1" y="118.1">NC</text>
<text x="91.5" y="118.1">A0</text>
<text x="91.5" y="114.6">A1</text>
<text x="97.2" y="116.3">15</text>
<text x="170.8" y="130.5">3</text>
<text x="187" y="130.5">4</text>
<text x="303.1" y="132.2">2</text>
<text x="303.1" y="135.7">3</text>
<text x="307.6" y="133.6">TXD</text>
<text x="307.6" y="137.2">RXD</text>
<text x="318.4" y="137.2">RTS#</text>
<text x="319.1" y="133.6">R232</text>
<text x="329.8" y="135.7">14</text>
<text x="329.8" y="132.2">15</text>
<text x="303.1" y="139.3">4</text>
<text x="303.1" y="142.8">5</text>
<text x="307.6" y="140.7">V3</text>
<text x="318.2" y="140.7">DTR#</text>
<text x="329.8" y="142.8">12</text>
<text x="329.8" y="139.3">13</text>
<text x="138.9" y="146.3">1</text>
<text x="138.9" y="149.9">2</text>
<text x="142.4" y="148.1">A0</text>
<text x="162.5" y="149.9">7</text>
<text x="218.5" y="149.9">6</text>
<text x="229" y="144.9" transform="rotate(-90 229 144.9)">2</text>
<text x="232.5" y="144.9" transform="rotate(-90 232.5 144.9)">1</text>
<text x="241.7" y="149.9">5</text>
<text x="303.1" y="146.3">6</text>
<text x="303.1" y="149.9">7</text>
<text x="307.6" y="144.2">UD+</text>
<text x="307.6" y="147.7">UD-</text>
<text x="317.7" y="144.2">DCD#</text>
<text x="323.8" y="147.7">RI</text>
<text x="329.8" y="149.9">10</text>
<text x="329.8" y="146.3">11</text>
<text x="138.9" y="153.4">3</text>
<text x="142.4" y="151.6">A1</text>
<text x="142.4" y="155.2">A2</text>
<text x="154.8" y="155.2">SCL</text>
<text x="155.9" y="151.6">WP</text>
<text x="162.5" y="153.4">6</text>
<text x="223" y="151.3">6</text>
<text x="230.4" y="151.3" transform="rotate(-90 230.4 151.3)">D-</text>
<text x="233.9" y="154" transform="rotate(-90 233.9 154)">VCC</text>
<text x="237.2" y="151.3">5</text>
<text x="303.1" y="153.4">8</text>
<text x="307.6" y="151.3">XI</text>
<text x="307.6" y="154.8">XO</text>
<text x="318" y="151.3">DSR#</text>
<text x="318.4" y="154.8">CTS#</text>
<text x="329.8" y="153.4">9</text>
<text x="154.2" y="158.7">SDA</text>
<text x="162.5" y="156.9">5</text>
<text x="225.4" y="161" transform="rotate(-90 225.4 161)">3</text>
<text x="226.8" y="156.6" transform="rotate(-90 226.8 156.6)">D+</text>
<text x="236" y="161" transform="rotate(-90 236 161)">4</text>
<text x="237.4" y="156.6" transform="rotate(-90 237.4 156.6)">GND</text>
<text x="52.7" y="179.8">1</text>
<text x="75.8" y="179.8">2</text>
<text x="189.8" y="177.7">+</text>
<text x="52.7" y="195.7">1</text>
<text x="75.8" y="195.7">2</text>
<text x="52.7" y="213.4">1</text>
<text x="75.8" y="213.4">2</text>
<text x="251.6" y="215.1">3</text>
<text x="279" y="215.1">4</text>
<text x="256.8" y="216.5">VIN</text>
<text x="266.9" y="216.5">VOUT</text>
<text x="135.6" y="223.9">1</text>
<text x="158.7" y="223.9">2</text>
<text x="52.7" y="231">1</text>
<text x="75.8" y="231">2</text>
<text x="135.6" y="239.8">1</text>
<text x="158.7" y="239.8">2</text>
<text x="48.8" y="250.4">1</text>
<text x="54" y="251.8">IN</text>
<text x="66.2" y="251.8">OUT</text>
<text x="76.2" y="250.4">5</text>
<text x="48.8" y="257.5">3</text>
<text x="76.2" y="257.5">4</text>
<text x="135.6" y="257.5">1</text>
<text x="158.7" y="257.5">2</text>
<text x="54" y="258.9">EN</text>
<text x="68.4" y="258.9">NC</text>
</g>
<g font-size="3.2" fill="#f00">
<text x="66.6" y="98.7">9</text>
<text x="70.1" y="100.5">VDD</text>
<text x="320.8" y="130.1">VCC</text>
<text x="329.8" y="128.7">16</text>
<text x="154.4" y="148.1">VCC</text>
<text x="162.5" y="146.3">8</text>
</g>
<g font-size="3.2">
<text x="64.6" y="102.2">10</text>
<text x="70.1" y="104">VSS</text>
<text x="303.1" y="128.7">1</text>
<text x="307.6" y="130.1">GND</text>
<text x="138.9" y="156.9">4</text>
<text x="142.4" y="158.7">VSS</text>
<text x="266" y="226.7" transform="rotate(-90 266 226.7)">1</text>
<text x="64.6" y="263.8" transform="rotate(-90 64.6 263.8)">GND</text>
<text x="63.1" y="269" transform="rotate(-90 63.1 269)">2</text>
<text x="137.3" y="275.1">1</text>
<text x="157" y="275.1">2</text>
</g>
</svg>
